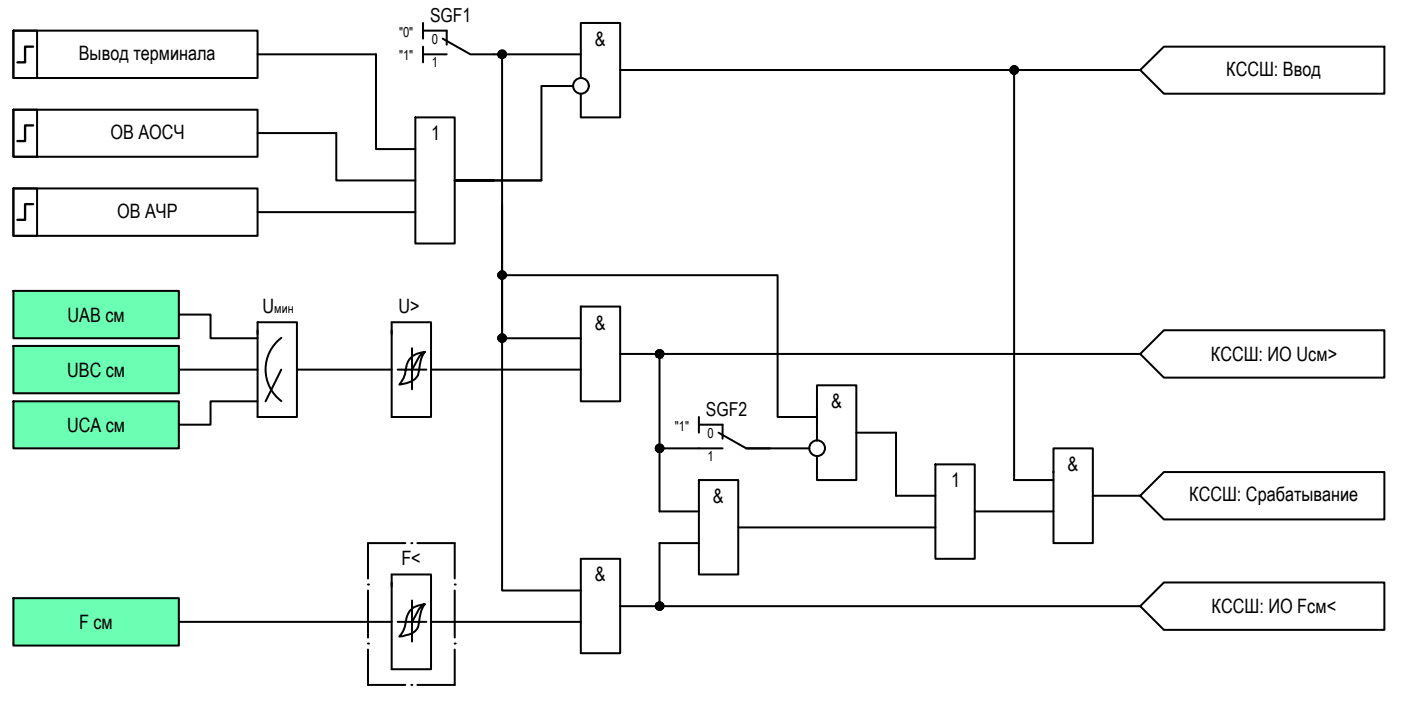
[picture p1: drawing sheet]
<svg xmlns="http://www.w3.org/2000/svg" width="178mm" height="90mm" viewBox="0 0 178 90" stroke-linecap="round" stroke-linejoin="round" font-family="sans-serif">
<g fill="none" stroke="#000" stroke-width=".25">
<path d="M1.7 3.9h3v6h-3zM1.7 3.9h31v6h-31zM1.7 13.9h3v6h-3zM1.7 13.9h31v6h-31zM32.7 6.9h15v12h5M32.7 16.9h10v6h10M52.7 14.9h5v16h-5zM53.7 3.9h3v1.8M53.7 6.9h3M53.7 2.9v2M53.7 5.9v2M56.2 4.9l3.5 2h14"/>
<path d="M63.7 6.9v36h10M72.7 10.9h-4v12h-11h11M73.7 9.9v-7h5v12h-5v-3M78.7 8.9h66M128.7 8.9v52h5M144.7 8.9l3-3h28v6h-28zM1.7 23.9h3v6h-3zM1.7 23.9h31v6h-31zM32.7 26.9h20M62.7 22.9h-5h5M63.7 25.9v49h10M63.7 34.9h35v18h5v-1"/>
<path d="M73.7 38.9h5v12h-5zM32.7 41.9v11h5v-12h-5v1.5M35.7 46.9l-2 4M35.7 42.9a5 5 0 0 0 0 8M37.7 46.9h12M49.7 41.9v11h5v-12h-5v1.5M52.3 44.2v5.2M52.3 46.9h1.8M53.9 44.7l-.4 .8-.3 1.5a1.83 1.83 0 0 1-1.7 1.6l-.8 .2a4.3 4.3 0 0 0 .9-2.5 2.35 2.35 0 0 1 2.3-1.6l-.7 .5-.9 1.7h-1.8M54.7 46.9h19M78.7 44.9h66M88.7 53.9h3v1.8"/>
<path d="M88.7 56.9h3M88.7 52.9v2M91.2 54.9l3.5 2h3M94.7 56.9h8M103.7 55.9v-7h5v12h-5v-3M108.7 54.9h5M118.7 58.9h5v12h-5zM133.7 56.9h5v12h-5zM147.7 41.9h28v6h-28l-3-3zM22.7 78.9h27M46.7 74.2h.1M46.7 74.9v6"/>
<path d="M49.7 73.9v11h5v-12h-5v1.5M51.4 68.9h-4.7v4.5M52.2 68.9h.1M52.3 76.2v5.2M52.3 78.9h1.8M53 68.9h4.7v4.5M53.9 76.7l-.4 .8-.2 .9a2.54 2.54 0 0 1-.5 1.6 3.1 3.1 0 0 1-2.1 .8 4 4 0 0 0 .9-2.5 2.35 2.35 0 0 1 2.3-1.6l-.7 .5-.9 1.7h-1.8M54.7 78.9h19M57.7 74.2h.1M57.7 74.9v6M73.7 70.9h5v12h-5zM78.7 76.9h66"/>
<path d="M88.7 60.9h5v12h-5zM93.7 66.9h25M113.7 62.9h5M123.7 64.9h10M138.7 62.9h6M144.7 76.9l3-3h28v6h-28zM144.7 62.9l3-3h28v6h-28zM46.7 81.7h.1M46.7 82.4v4.5h4.7M52.2 86.9h.1M57.7 81.7h.1M57.7 82.4v4.5h-4.7"/>
<circle cx="63.7" cy="6.9" r=".49"/>
<circle cx="73.7" cy="10.9" r=".99"/>
<circle cx="128.7" cy="8.9" r=".49"/>
<circle cx="63.7" cy="34.9" r=".49"/>
<circle cx="63.7" cy="42.9" r=".49"/>
<circle cx="83.7" cy="56.9" r=".49"/>
<circle cx="83.7" cy="44.9" r=".49"/>
<circle cx="103.7" cy="56.9" r=".99"/>
<circle cx="83.7" cy="76.9" r=".49"/>
</g>
<g fill="#000" stroke="#000" stroke-width=".13">
<path d="M63.6 7.4h.2zM63.6 6.4h.2zM128.3 9.3h.7zM128.4 8.5h.6zM128.6 9.4h.2zM128.6 8.4h.1zM63.6 35.4h.2zM63.6 34.4h.2zM63.6 43.4h.2zM63.6 42.4h.2zM83.6 45.4h.2zM83.6 57.4h.2z"/>
<path d="M83.6 44.4h.1zM83.6 56.4h.1zM83.6 77.4h.2zM83.6 76.4h.1z"/>
<path d="M63.6 7.4h.2zM63.6 7.4h.2z"/>
<path d="M63.6 6.4h.2zM63.6 6.4h.2z"/>
<path d="M63.6 6.4h.2zM63.5 6.4h.3z"/>
<path d="M63.5 6.4l.4 .1zM63.5 6.4l.4 .1z"/>
<path d="M63.5 7.4h.3zM63.5 7.4h.3z"/>
<path d="M63.5 6.5h.4zM63.5 6.5h.4z"/>
<path d="M63.5 7.4h.4zM63.5 7.4h.3z"/>
<path d="M63.5 6.5h.5zM63.5 6.5h.5z"/>
<path d="M63.5 7.3h.4zM63.5 7.3l.4 .1z"/>
<path d="M63.4 6.5h.6zM63.4 6.5h.6z"/>
<path d="M63.4 7.3h.6zM63.4 7.3h.5z"/>
<path d="M63.4 6.5l.7 .1zM63.3 6.6h.8z"/>
<path d="M63.4 7.3h.6zM63.4 7.3h.6z"/>
<path d="M63.3 6.6h.8zM63.3 6.6h.8z"/>
<path d="M63.3 7.2h.8zM63.3 7.2l.7 .1z"/>
<path d="M63.3 6.6h.8zM63.3 6.6h.8z"/>
<path d="M63.3 6.6l.8 .1zM63.3 6.6l.8 .1z"/>
<path d="M63.3 7.2h.8zM63.3 7.2h.8z"/>
<path d="M63.3 7.2h.8zM63.3 7.2h.8z"/>
<path d="M63.3 6.7h.8zM63.3 6.7h.8z"/>
<path d="M63.3 6.7l.9 .1zM63.3 6.7l.9 .1z"/>
<path d="M63.3 7.1h.8zM63.3 7.1h.8z"/>
<path d="M63.3 7.1h.8zM63.3 7.1l.8 .1z"/>
<path d="M63.2 6.8h1zM63.2 6.8h1z"/>
<path d="M63.2 6.8l1 .1zM63.2 6.8l1 .1z"/>
<path d="M63.2 6.9h1zM63.2 6.9h1z"/>
<path d="M63.2 6.9h1zM63.2 6.9h1z"/>
<path d="M63.2 6.9l1 .1zM63.2 6.9l1 .1z"/>
<path d="M63.2 7l1 .1v-.1zM63.2 7l1 .1h-1z"/>
<path d="M63.2 7.1h1zM63.2 7.1h.9z"/>
<path d="M128.6 9.4h.1zM128.6 9.4h.1z"/>
<path d="M128.6 8.4h.2zM128.6 8.4h.2z"/>
<path d="M128.6 8.4h.3zM128.5 8.4h.4z"/>
<path d="M128.5 8.4l.4 .1zM128.5 8.4l.4 .1z"/>
<path d="M128.5 9.4h.4zM128.5 9.4h.3z"/>
<path d="M128.5 8.5h.5zM128.4 8.5h.6z"/>
<path d="M128.5 9.3h.4zM128.5 9.3l.4 .1z"/>
<path d="M128.4 8.5h.6zM128.4 8.5h.6z"/>
<path d="M128.4 9.3h.6zM128.4 9.3h.5z"/>
<path d="M128.4 8.5h.6zM128.4 8.5h.6zM128.3 8.5h.7z"/>
<path d="M128.4 9.3h.6zM128.4 9.3h.6z"/>
<path d="M128.3 8.5l.8 .1zM128.3 8.5l.8 .1z"/>
<path d="M128.4 9.3h.6zM128.4 9.3h.6z"/>
<path d="M128.3 8.6h.8zM128.3 8.6h.8z"/>
<path d="M128.3 9.2h.8zM128.3 9.2l.7 .1zM128.3 9.3h.7z"/>
<path d="M128.3 8.6l.8 .1zM128.3 8.6l.8 .1z"/>
<path d="M128.2 8.7h1zM128.2 8.7h1z"/>
<path d="M128.2 9.1l.9 .1zM128.2 9.1l.9 .1z"/>
<path d="M128.3 9.2h.8zM128.3 9.2h.8z"/>
<path d="M128.2 8.7l1 .1zM128.2 8.7l1 .1z"/>
<path d="M128.2 8.8h1zM128.2 8.8h1z"/>
<path d="M128.2 8.8h1zM128.2 8.8h1z"/>
<path d="M128.2 9l1 .1zM128.2 9l1 .1z"/>
<path d="M128.2 9.1h1zM128.2 9.1h1z"/>
<path d="M128.2 9.1h1zM128.2 9.1h.9z"/>
<path d="M128.2 8.8l1 .1zM128.2 8.8l1 .1z"/>
<path d="M128.2 8.9l1 .1v-.1zM128.2 8.9l1 .1h-1z"/>
<path d="M128.2 9h1zM128.2 9h1z"/>
<path d="M63.6 35.4h.2zM63.6 35.4h.2z"/>
<path d="M63.6 34.4h.2zM63.6 34.4h.2z"/>
<path d="M63.6 34.4h.2zM63.5 34.4h.3z"/>
<path d="M63.5 34.4l.4 .1zM63.5 34.4l.4 .1z"/>
<path d="M63.5 35.4h.3zM63.5 35.4h.3z"/>
<path d="M63.5 34.5h.4zM63.5 34.5h.4z"/>
<path d="M63.5 35.3h.4zM63.5 35.3l.3 .1z"/>
<path d="M63.5 34.5h.5zM63.5 34.5h.5z"/>
<path d="M63.5 35.3h.4zM63.5 35.3h.4z"/>
<path d="M63.4 34.5h.6zM63.4 34.5h.6z"/>
<path d="M63.4 35.3h.6zM63.4 35.3h.5z"/>
<path d="M63.4 34.5l.7 .1zM63.3 34.6h.8z"/>
<path d="M63.4 35.3h.6zM63.4 35.3h.6z"/>
<path d="M63.3 34.6h.8zM63.3 34.6h.8z"/>
<path d="M63.3 35.3h.8zM63.3 35.3h.7z"/>
<path d="M63.3 34.6h.8zM63.3 34.6h.8z"/>
<path d="M63.3 34.6l.8 .1zM63.3 34.6l.8 .1z"/>
<path d="M63.3 35.2h.8zM63.3 35.2h.8z"/>
<path d="M63.3 35.2h.8zM63.3 35.2l.8 .1z"/>
<path d="M63.3 34.7h.8zM63.3 34.7h.8z"/>
<path d="M63.3 34.7h.9zM63.3 34.7h.9z"/>
<path d="M63.3 35.1h.8zM63.3 35.1h.8z"/>
<path d="M63.3 35.1h.8zM63.3 35.1l.8 .1z"/>
<path d="M63.2 34.7l1 .1zM63.2 34.7l1 .1z"/>
<path d="M63.2 34.8l1 .1v-.1zM63.2 34.8l1 .1h-1z"/>
<path d="M63.2 34.9h1zM63.2 34.9h1z"/>
<path d="M63.2 34.9l1 .1zM63.2 34.9l1 .1z"/>
<path d="M63.2 35h1zM63.2 35h1z"/>
<path d="M63.2 35h1zM63.2 35h1z"/>
<path d="M63.2 35h1zM63.2 35l.9 .1z"/>
<path d="M63.6 43.4h.2zM63.6 43.4h.2z"/>
<path d="M63.6 42.4h.2zM63.6 42.4h.2z"/>
<path d="M63.6 42.4h.2zM63.5 42.4h.3z"/>
<path d="M63.5 42.4l.4 .1zM63.5 42.4l.4 .1z"/>
<path d="M63.5 43.4h.3zM63.5 43.4h.3z"/>
<path d="M63.5 42.5h.4zM63.5 42.5h.4z"/>
<path d="M63.5 43.3h.4zM63.5 43.3l.3 .1z"/>
<path d="M63.5 42.5h.5zM63.5 42.5h.5z"/>
<path d="M63.5 43.3h.4zM63.5 43.3h.4z"/>
<path d="M63.4 42.5h.6zM63.4 42.5h.6z"/>
<path d="M63.4 43.3h.6zM63.4 43.3h.5z"/>
<path d="M63.4 42.5h.7zM63.3 42.5h.8z"/>
<path d="M63.4 43.3h.6zM63.4 43.3h.6z"/>
<path d="M63.3 42.5l.8 .1zM63.3 42.5l.8 .1z"/>
<path d="M63.3 43.3h.8zM63.3 43.3h.7z"/>
<path d="M63.3 42.6h.8zM63.3 42.6h.8z"/>
<path d="M63.3 42.6l.8 .1zM63.3 42.6l.8 .1z"/>
<path d="M63.3 43.2h.8zM63.3 43.2h.8z"/>
<path d="M63.3 43.2h.8zM63.3 43.2l.8 .1z"/>
<path d="M63.3 42.7h.8zM63.3 42.7h.8z"/>
<path d="M63.3 42.7h.9zM63.3 42.7h.9z"/>
<path d="M63.3 43.1h.8zM63.3 43.1h.8z"/>
<path d="M63.3 43.1h.8zM63.3 43.1l.8 .1z"/>
<path d="M63.2 42.7l1 .1zM63.2 42.7l1 .1z"/>
<path d="M63.2 42.8l1 .1v-.1zM63.2 42.8l1 .1h-1z"/>
<path d="M63.2 42.9h1zM63.2 42.9h1z"/>
<path d="M63.2 42.9l1 .1zM63.2 42.9l1 .1z"/>
<path d="M63.2 43h1zM63.2 43h1z"/>
<path d="M63.2 43h1zM63.2 43h1z"/>
<path d="M63.2 43h1zM63.2 43l.9 .1z"/>
<path d="M83.6 45.4h.1zM83.6 45.4h.1z"/>
<path d="M83.6 57.4h.1zM83.6 57.4h.1z"/>
<path d="M83.6 44.4h.2zM83.6 44.4h.2z"/>
<path d="M83.6 56.4h.2zM83.6 56.4h.2z"/>
<path d="M83.6 44.4h.3zM83.6 44.4h.3z"/>
<path d="M83.6 56.4h.3zM83.5 56.4h.4z"/>
<path d="M83.5 44.4h.4zM83.5 44.4h.4z"/>
<path d="M83.5 45.4h.4zM83.5 45.4h.3z"/>
<path d="M83.5 56.4l.4 .1zM83.5 56.4l.4 .1z"/>
<path d="M83.5 57.4h.4zM83.5 57.4h.3z"/>
<path d="M83.5 44.4l.5 .1zM83.5 44.4l.5 .1z"/>
<path d="M83.5 45.4h.4zM83.5 45.4h.4z"/>
<path d="M83.5 56.5h.5zM83.4 56.5h.6z"/>
<path d="M83.5 57.4h.4zM83.5 57.4h.4z"/>
<path d="M83.4 44.5h.6zM83.4 44.5h.6z"/>
<path d="M83.4 45.3h.6zM83.4 45.3l.5 .1z"/>
<path d="M83.4 56.5h.6zM83.4 56.5h.6z"/>
<path d="M83.4 57.4h.6zM83.4 57.4h.5z"/>
<path d="M83.4 44.5h.6zM83.4 44.5h.6z"/>
<path d="M83.4 45.3h.6zM83.4 45.3h.6z"/>
<path d="M83.4 56.5h.6zM83.4 56.5h.6z"/>
<path d="M83.4 57.3h.6zM83.4 57.3l.6 .1z"/>
<path d="M83.4 44.5l.6 .1zM83.4 44.5l.6 .1z"/>
<path d="M83.3 44.6h.8zM83.3 44.6h.8z"/>
<path d="M83.3 45.2l.7 .1zM83.3 45.2l.7 .1z"/>
<path d="M83.4 45.3h.6zM83.4 45.3h.6z"/>
<path d="M83.4 56.5l.6 .1zM83.4 56.5l.6 .1z"/>
<path d="M83.3 56.6h.8zM83.3 56.6h.8z"/>
<path d="M83.3 57.2h.7zM83.3 57.2h.8z"/>
<path d="M83.3 57.2l.7 .1zM83.3 57.2l.7 .1z"/>
<path d="M83.4 57.3h.6zM83.4 57.3h.6z"/>
<path d="M83.3 44.6h.8zM83.3 44.6h.8z"/>
<path d="M83.3 45.2h.8zM83.3 45.2h.7z"/>
<path d="M83.3 56.6h.8zM83.3 56.6h.8z"/>
<path d="M83.3 44.6l.8 .1zM83.3 44.6l.8 .1z"/>
<path d="M83.2 44.7h1zM83.2 44.7h1z"/>
<path d="M83.2 45.1l.9 .1zM83.2 45.1l.9 .1z"/>
<path d="M83.3 45.2h.8zM83.3 45.2h.8z"/>
<path d="M83.3 56.6l.8 .1zM83.3 56.6l.8 .1z"/>
<path d="M83.2 56.7h1zM83.2 56.7h1z"/>
<path d="M83.2 57.1l.9 .1zM83.2 57.1l.9 .1z"/>
<path d="M83.3 57.2h.8zM83.3 57.2h.8z"/>
<path d="M83.2 44.7l1 .1v-.1zM83.2 44.7l1 .1h-1z"/>
<path d="M83.2 44.8h1zM83.2 44.8h1z"/>
<path d="M83.2 45l1 .1zM83.2 45l1 .1z"/>
<path d="M83.2 45.1h1zM83.2 45.1h.9z"/>
<path d="M83.2 56.7l1 .1zM83.2 56.7l1 .1z"/>
<path d="M83.2 56.8h1zM83.2 56.8h1z"/>
<path d="M83.2 57.1h1zM83.2 57.1h1z"/>
<path d="M83.2 57.1h1zM83.2 57.1h.9z"/>
<path d="M83.2 44.8l1 .1zM83.2 44.8l1 .1z"/>
<path d="M83.2 44.9h1zM83.2 44.9h1z"/>
<path d="M83.2 44.9l1 .1zM83.2 44.9l1 .1z"/>
<path d="M83.2 45h1zM83.2 45h1z"/>
<path d="M83.2 45h1zM83.2 45h1z"/>
<path d="M83.2 56.8h1zM83.2 56.8h1z"/>
<path d="M83.2 56.8l1 .1zM83.2 56.8l1 .1z"/>
<path d="M83.2 56.9h1zM83.2 56.9h1z"/>
<path d="M83.2 56.9l1 .1v-.1zM83.2 56.9l1 .1h-1z"/>
<path d="M83.2 57h1zM83.2 57l1 .1z"/>
<path d="M83.6 77.4h.1zM83.6 77.4h.1z"/>
<path d="M83.6 76.4h.2zM83.6 76.4h.2z"/>
<path d="M83.6 76.4h.3zM83.6 76.4h.3z"/>
<path d="M83.5 76.4h.4zM83.5 76.4h.4z"/>
<path d="M83.5 77.4h.4zM83.5 77.4h.3z"/>
<path d="M83.5 76.4l.5 .1zM83.5 76.4l.5 .1z"/>
<path d="M83.5 77.4h.4zM83.5 77.4h.4z"/>
<path d="M83.4 76.5h.6zM83.4 76.5h.6z"/>
<path d="M83.4 77.3h.6zM83.4 77.3l.5 .1z"/>
<path d="M83.4 76.5h.6zM83.4 76.5h.6z"/>
<path d="M83.4 77.3h.6zM83.4 77.3h.6z"/>
<path d="M83.4 76.5l.6 .1zM83.4 76.5l.6 .1z"/>
<path d="M83.3 77.3h.7zM83.3 77.3h.7z"/>
<path d="M83.4 77.3h.6zM83.4 77.3h.6z"/>
<path d="M83.3 76.6h.8zM83.3 76.6h.8z"/>
<path d="M83.3 76.6h.8zM83.3 76.6h.8z"/>
<path d="M83.3 77.2h.8zM83.3 77.2l.7 .1z"/>
<path d="M83.3 76.6l.8 .1zM83.3 76.6l.8 .1z"/>
<path d="M83.2 76.7h1zM83.2 76.7h1z"/>
<path d="M83.2 77.1l.9 .1zM83.2 77.1l.9 .1z"/>
<path d="M83.3 77.2h.8zM83.3 77.2h.8z"/>
<path d="M83.2 76.7h1zM83.2 76.7h1z"/>
<path d="M83.2 76.7l1 .1v-.1zM83.2 76.7l1 .1h-1z"/>
<path d="M83.2 77l1 .1zM83.2 77l1 .1z"/>
<path d="M83.2 77.1h1zM83.2 77.1h.9z"/>
<path d="M83.2 76.8l1 .1zM83.2 76.8l1 .1z"/>
<path d="M83.2 76.9h1zM83.2 76.9h1z"/>
<path d="M83.2 76.9l1 .1zM83.2 76.9l1 .1z"/>
<path d="M83.2 77h1zM83.2 77h1z"/>
<path d="M83.2 77h1zM83.2 77h1z"/>
</g>
<!-- layer: 0 -->
<path d="M1.7 36.9h21v6h-21zM22.7 39.9h4v3h6M1.7 43.9h21v6h-21zM1.7 50.9h21v6h-21zM22.7 46.9h10M32.7 50.9h-6v3h-4M83.7 44.9v20h5M83.7 56.9h5M113.7 54.9v8M1.7 75.9h21v6h-21zM88.7 68.9h-5v8" fill="none" stroke="#000" stroke-width=".25"/>
<path d="M4.2 5.9h-1v2h-1M4.2 15.9h-1v2h-1M4.2 25.9h-1v2h-1" fill="none" stroke="#000" stroke-width=".3"/>
<!-- layer: 0 -->
<g fill="#6bffb3" stroke="#6bffb3" stroke-width=".13">
<path d="M1.7 75.9l21 6v-6zM1.7 75.9l21 6h-21z"/>
<path d="M1.7 36.9l21 6v-6zM1.7 36.9l21 6h-21z"/>
<path d="M1.7 43.9l21 6v-6zM1.7 43.9l21 6h-21z"/>
<path d="M1.7 50.9l21 6v-6zM1.7 50.9l21 6h-21z"/>
</g>
<g font-size="2.5">
<text x="75.5" y="5.8">&amp;</text>
<text x="10" y="7.7">Вывод терминала</text>
<text x="155.6" y="9.6">КССШ: Ввод</text>
<text x="14" y="17.7">ОВ АОСЧ</text>
<text x="54.7" y="17.8">1</text>
<text x="14.9" y="27.7">ОВ АЧР</text>
<text x="8.6" y="40.8">UAB см</text>
<text x="33.3" y="39.7">U</text>
<text x="50.6" y="39.7">U&gt;</text>
<text x="75.5" y="41.8">&amp;</text>
<text x="8.5" y="47.8">UBC см</text>
<text x="153.7" y="45.8">КССШ: ИО Uсм&gt;</text>
<text x="105.5" y="51.8">&amp;</text>
<text x="8.5" y="54.8">UCA см</text>
<text x="135.5" y="59.8">&amp;</text>
<text x="90.5" y="63.8">&amp;</text>
<text x="120.7" y="61.8">1</text>
<text x="150.9" y="63.6">КССШ: Срабатывание</text>
<text x="50.9" y="71.7">F&lt;</text>
<text x="75.5" y="73.8">&amp;</text>
<text x="153.8" y="77.8">КССШ: ИО Fсм&lt;</text>
<text x="10" y="79.8">F см</text>
</g>
<g font-size="2.4">
<text x="54.6" y="2.8">SGF1</text>
<text x="89.6" y="52.8">SGF2</text>
</g>
<g font-size="1.7">
<text x="50.6" y="4.6">&quot;0&quot;</text>
<text x="54.8" y="5.5">0</text>
<text x="50.6" y="7.7">&quot;1&quot;</text>
<text x="54.8" y="8.5">1</text>
<text x="34.8" y="39.7">мин</text>
<text x="85.6" y="54.6">&quot;1&quot;</text>
<text x="89.8" y="55.5">0</text>
<text x="89.8" y="58.5">1</text>
</g>
</svg>
